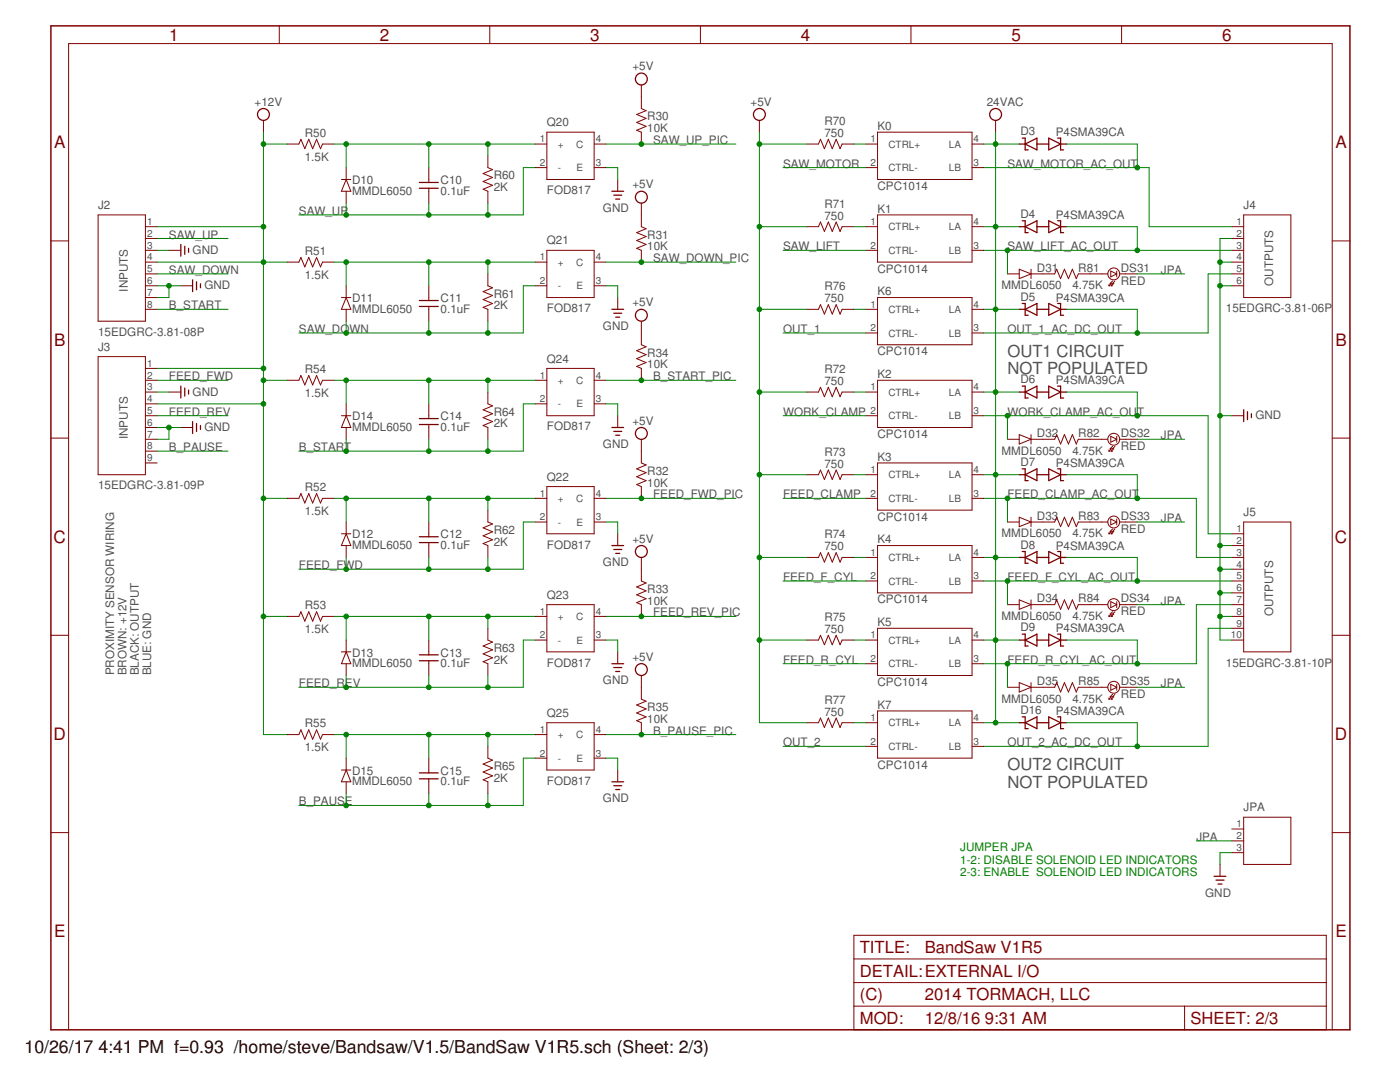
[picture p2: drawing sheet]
<svg xmlns="http://www.w3.org/2000/svg" width="279mm" height="216mm" viewBox="0 0 279 216" stroke-linecap="round" stroke-linejoin="round" font-family="sans-serif">
<path d="M10.2 5.2h259.2v200.3h-259.2z" fill="none" stroke="#800000" stroke-width=".3"/>
<g fill="none" stroke="#800000" stroke-width=".2">
<path d="M55.7 5.2v3.5M97.7 5.2v3.5M128 17v4.7l.9 .4-1.8 .7 1.8 .8-1.8 .8 1.8 .8-1.8 .8 .9 .4v2.3M139.8 5.2v3.5M181.8 5.2v3.5M223.8 5.2v3.5M52.6 24v2.4M57.3 28.7h2.3l.4-.9 .8 1.9 .8-1.9 .8 1.9 .8-1.9 .8 1.9 .4-1h2.3M68.1 35.8h1.9M69.1 33.4v2.4M69.1 38.2v2.3M69.1 35.8l.9 2.4h-1.9z"/>
<path d="M85.6 33.4v3M85.6 37.6v2.9M97.4 31.1v2.3l.9 .4-1.9 .8 1.9 .8-1.9 .8 1.9 .8-1.9 .8 1 .4v2.3M106.8 28.7h2.3M106.8 33.4h2.3M109.1 26.4h9.5v9.4h-9.5zM118.6 28.7h2.3M118.6 33.4h2.3M123.3 35.8v2.4M151.6 24v2.4M161 28.7h2.3l.4-.9 .8 1.9 .8-1.9 .8 1.9 .8-1.9 .8 1.9 .4-1h2.3M172.8 28.7h2.3"/>
<path d="M172.8 33.4h2.3M175.1 26.4h18.9v9.4h-18.9zM194 28.7h2.3M194 33.4h2.3M198.7 24v2.4M10.2 48.1h3.5M19.6 42.9h9.4v21.2h-9.4zM29 59.4h2.4M29 52.3h2.4M29 57h2.4M29 50h2.4M29 45.2h2.4"/>
<path d="M29 47.6h2.4M29 54.7h2.4M33.7 50h2.4M36.1 57h2.3M57.3 52.3h2.3l.4-.9 .8 1.9 .8-1.9 .8 1.9 .8-1.9 .8 1.9 .4-1h2.3M68.1 59.4h1.9M69.1 57v2.4M69.1 59.4l.9 2.3h-1.9zM85.6 57v3M97.4 54.7v2.3l.9 .4-1.9 .8 1.9 .8-1.9 .8 1.9 .8-1.9 .7 1 .4v2.4M106.8 52.3h2.3M106.8 57h2.3"/>
<path d="M109.1 50h9.5v9.4h-9.5zM118.6 52.3h2.3M118.6 57h2.3M123.3 59.4v2.3M128 40.5v4.7l.9 .4-1.8 .8 1.8 .8-1.8 .8 1.8 .8-1.8 .8 .9 .4v2.3M161 45.2h2.3l.4-.9 .8 1.9 .8-1.9 .8 1.9 .8-1.9 .8 1.9 .4-1h2.3M172.8 50h2.3M172.8 45.2h2.3M175.1 59.4h18.9v9.4h-18.9zM175.1 42.9h18.9v9.4h-18.9zM194 50h2.3M194 45.2h2.3"/>
<path d="M201.1 54.7h2.3M203.4 53.7l2.4 1-2.4 .9zM205.8 54.7h4.7l.4-1 .8 1.9 .7-1.9 .8 1.9 .8-1.9 .8 1.9 .4-.9h5.9M205.8 53.7v1.9M221.3 57h.3M221.3 56.8v.2M221.7 54.1l1.2 .6-1.2 .5zM221.8 57h.2M221.8 56.8v.2M222 56.1l-.7 .9M222.5 56.1l-.5 .5h.3l-.5 .4M222.9 54.1v1.1"/>
<path d="M223.4 54.7h3.6M245.8 52.3h2.4M245.8 57h2.4M245.8 50h2.4M245.8 45.2h2.4M245.8 47.6h2.4M245.8 54.7h2.4M248.2 42.9h9.4v16.5h-9.4zM265.9 48.1h3.5M19.6 71.2h9.4v23.5h-9.4zM29 61.7h2.4M29 78.2h2.4"/>
<path d="M29 75.9h2.4M29 73.5h2.4M33.7 78.2h2.4M57.3 75.9h2.3l.4-1 .8 1.9 .8-1.9 .8 1.9 .8-1.9 .8 1.9 .4-.9h2.3M69.1 61.7v2.4M85.6 61.2v2.9M97.4 78.2v2.4l.9 .4-1.9 .8 1.9 .7-1.9 .8 1.9 .8-1.9 .8 1 .4v2.4M106.8 75.9h2.3M109.1 73.5h9.5v9.5h-9.5zM118.6 75.9h2.3M128 64.1v4.7l.9 .4-1.8 .8 1.8 .8-1.8 .8 1.8 .7-1.8 .8 .9 .4v2.4M161 61.7h2.3l.4-.9 .8 1.9 .8-1.9 .8 1.9 .8-1.9 .8 1.9 .4-1h2.3"/>
<path d="M161 78.2h2.3l.4-.9 .8 1.9 .8-1.9 .8 1.9 .8-1.9 .8 1.9 .4-1h2.3M172.8 61.7h2.3M172.8 78.2h2.3M172.8 66.4h2.3M175.1 75.9h18.9v9.4h-18.9zM194 61.7h2.3M194 78.2h2.3M194 66.4h2.3M10.2 87.4h3.5M29 85.3h2.4M29 83h2.4M29 92.4h2.4"/>
<path d="M29 80.6h2.4M29 87.7h2.4M29 90h2.4M36.1 85.3h2.3M57.3 99.4h2.3l.4-.9 .8 1.9 .8-1.9 .8 1.9 .8-1.9 .8 1.9 .4-1h2.3M68.1 83h1.9M69.1 80.6v2.4M69.1 85.3v2.4M69.1 83l.9 2.3h-1.9zM85.6 80.6v2.9M85.6 84.7v3M106.8 99.4h2.3"/>
<path d="M106.8 80.6h2.3M109.1 97.1h9.5v9.4h-9.5zM118.6 99.4h2.3M118.6 80.6h2.3M123.3 83v2.3M128 87.7v4.7l.9 .4-1.8 .8 1.8 .7-1.8 .8 1.8 .8-1.8 .8 .9 .4v2.3M161 94.7h2.3l.4-.9 .8 1.9 .8-1.9 .8 1.9 .8-1.9 .8 1.9 .4-1h2.3M172.8 99.4h2.3M172.8 83h2.3M172.8 94.7h2.3M175.1 92.4h18.9v9.4h-18.9zM194 99.4h2.3"/>
<path d="M194 83h2.3M194 94.7h2.3M201.1 87.7h2.3M203.4 86.7l2.4 1-2.4 .9zM205.8 87.7h4.7l.4-1 .8 1.9 .7-1.9 .8 1.9 .8-1.9 .8 1.9 .4-.9h5.9M205.8 86.7v1.9M221.3 90h.3M221.3 89.8v.2M221.7 87.1l1.2 .6-1.2 .5zM221.8 90h.2M221.8 89.8v.2M222 89.1l-.4 .4h.2l-.5 .5"/>
<path d="M222.5 89.1l-.7 .9M222.9 87.1v1.1M223.4 87.7h3.6M245.8 83h2.4M265.9 87.4h3.5M68.1 106.5h1.9M69.1 104.2v2.3M69.1 108.9v2.3M69.1 106.5l.9 2.4h-1.9zM85.6 104.2v2.9M85.6 108.3v2.9M97.4 101.8v2.4l.9 .3-1.9 .8 1.9 .8-1.9 .8 1.9 .8-1.9 .8 1 .4v2.3"/>
<path d="M106.8 104.2h2.3M118.6 104.2h2.3M123.3 106.5v2.4M128 111.2v4.7l.9 .4-1.8 .8 1.8 .8-1.8 .8 1.8 .8-1.8 .7 .9 .4v2.4M161 111.2h2.3l.4-.9 .8 1.9 .8-1.9 .8 1.9 .8-1.9 .8 1.9 .4-1h2.3M172.8 111.2h2.3M172.8 115.9h2.3M175.1 108.9h18.9v9.4h-18.9zM194 111.2h2.3M194 115.9h2.3M201.1 104.2h2.3M203.4 103.2l2.4 1-2.4 .9z"/>
<path d="M203.4 119.7l2.4 .9-2.4 1zM205.8 104.2h4.7l.4-1 .8 1.9 .7-1.9 .8 1.9 .8-1.9 .8 1.9 .4-.9h5.9M205.8 103.2v1.9M205.8 119.7v1.9M221.3 106.5h.3M221.3 106.3v.2M221.7 103.6l1.2 .6-1.2 .5zM221.8 106.5h.2M221.8 106.3v.2M222 105.6l-.7 .9M222.5 105.6l-.5 .4h.3l-.5 .5M222.9 103.6v1.1"/>
<path d="M223.4 104.2h3.6M245.8 108.9h2.4M245.8 106.5h2.4M245.8 111.2h2.4M245.8 115.9h2.4M245.8 118.3h2.4M245.8 113.6h2.4M248.2 104.2h9.4v25.9h-9.4zM10.2 126.8h3.5M57.3 123h2.3l.4-.9 .8 1.9 .8-1.9 .8 1.9 .8-1.9 .8 1.9 .4-1h2.3M68.1 130.1h1.9M69.1 127.7v2.4"/>
<path d="M69.1 132.4v2.4M69.1 130.1l.9 2.3h-1.9zM85.6 127.7v3M85.6 131.8v3M97.4 125.4v2.3l.9 .4-1.9 .8 1.9 .8-1.9 .8 1.9 .8-1.9 .7 1 .4v2.4M106.8 123h2.3M106.8 127.7h2.3M109.1 120.6h9.5v9.5h-9.5zM118.6 123h2.3M118.6 127.7h2.3M123.3 130.1v2.3M128 134.8v4.7l.9 .4-1.8 .8 1.8 .8-1.8 .8 1.8 .7-1.8 .8 .9 .4v2.4"/>
<path d="M161 127.7h2.3l.4-.9 .8 1.9 .8-1.9 .8 1.9 .8-1.9 .8 1.9 .4-1h2.3M172.8 132.4h2.3M172.8 127.7h2.3M175.1 125.4h18.9v9.4h-18.9zM194 132.4h2.3M194 127.7h2.3M201.1 120.6h2.3M201.1 137.1h2.3M203.4 136.2l2.4 .9-2.4 1zM205.8 120.6h4.7l.4-.9 .8 1.9 .7-1.9 .8 1.9 .8-1.9 .8 1.9 .4-1h5.9M205.8 136.2v1.9M205.8 137.1h4.7l.4-.9 .8 1.9 .7-1.9 .8 1.9 .8-1.9 .8 1.9 .4-1h5.9"/>
<path d="M221.3 123h.3M221.3 122.8v.2M221.3 139.3v.2M221.3 139.5h.3M221.7 120.1l1.2 .5-1.2 .6zM221.7 136.5l1.2 .6-1.2 .6zM221.8 123h.2M221.8 122.8v.2M221.8 139.3v.2M221.8 139.5h.2M222 122.1l-.4 .4h.2l-.5 .5M222 138.6l-.4 .4h.2l-.5 .5"/>
<path d="M222.5 122.1l-.5 .4h.3l-.5 .5M222.5 138.6l-.7 .9M222.9 120.1v1.1M222.9 136.5v1.2M223.4 120.6h3.6M223.4 137.1h3.6M245.8 123h2.4M245.8 127.7h2.4M245.8 120.6h2.4M245.8 125.4h2.4M265.9 126.8h3.5M57.3 146.6h2.3l.4-1 .8 1.9 .8-1.9 .8 1.9 .8-1.9 .8 1.9 .4-.9h2.3"/>
<path d="M68.1 153.6h1.9M69.1 151.3v2.3M69.1 156v2.3M69.1 153.6l.9 2.4h-1.9zM85.6 151.3v2.9M85.6 155.4v2.9M97.4 148.9v2.4l.9 .4-1.9 .8 1.9 .7-1.9 .9 1.9 .7-1.9 .8 1 .4v2.3M106.8 151.3h2.3M106.8 146.6h2.3M109.1 144.2h9.5v9.4h-9.5zM118.6 151.3h2.3M118.6 146.6h2.3"/>
<path d="M123.3 153.6v2.4M161 144.2h2.3l.4-.9 .8 1.9 .8-1.9 .8 1.9 .8-1.9 .8 1.9 .4-1h2.3M172.8 144.2h2.3M172.8 148.9h2.3M175.1 141.9h18.9v9.4h-18.9zM194 144.2h2.3M194 148.9h2.3M10.2 166.1h3.5M243.5 172.5v2.4M245.8 165.4h2.4M245.8 167.8h2.4M245.8 170.1h2.4"/>
<path d="M248.2 163.1h9.4v9.4h-9.4zM265.9 166.1h3.5M170.4 186.6h94.3v18.9h-94.3zM170.4 196.1h94.3M170.4 191.3h94.3M13.7 205.5v-196.8h252.2v196.8M170.4 200.8h94.3M236.4 200.8v4.7"/>
<circle cx="222.3" cy="54.7" r="1.19"/>
<circle cx="222.3" cy="87.7" r="1.19"/>
<circle cx="222.3" cy="104.2" r="1.19"/>
<circle cx="222.3" cy="137.1" r="1.19"/>
<circle cx="222.3" cy="120.7" r="1.19"/>
</g>
<g fill="none" stroke="#800000" stroke-width=".25">
<path d="M83.7 37.6h3.8M83.7 36.4h3.8M122.1 38.2h2.4M122.5 38.9h1.6M122.9 39.7h.8M203.4 28.7h1.2M204 27.6h.6v2.3h.6M204.6 28.7l2.3-1.1v2.3zM206.9 28.7h2.4M209.3 27.6l2.4 1.1-2.4 1.2zM211.1 27.6h.6v2.3h.6M211.7 28.7h1.1"/>
<path d="M36.1 48.8v2.3M36.9 49.1v1.7M37.6 49.6v.8M38.4 55.8v2.4M39.2 56.2v1.6M40 56.6v.8M83.7 60h3.8M203.4 45.2h1.2M204 44h.6v2.4h.6M204.6 45.2l2.3-1.2v2.4zM206.9 45.2h2.4M209.3 44l2.4 1.2-2.4 1.2z"/>
<path d="M211.1 44h.6v2.4h.6M211.7 45.2h1.1M36.1 77v2.4M36.9 77.4v1.6M37.6 77.8v.8M83.7 61.2h3.8M122.1 61.7h2.4M122.5 62.5h1.6M122.9 63.3h.8M203.4 61.7h1.2M203.4 78.2h1.2M204 60.6h.6v2.3h.6"/>
<path d="M204 77h.6v2.4h.6M204.6 61.7l2.3-1.1v2.3zM204.6 78.2l2.3-1.2v2.4zM206.9 61.7h2.4M206.9 78.2h2.4M209.3 60.6l2.4 1.1-2.4 1.2zM209.3 77l2.4 1.2-2.4 1.2zM211.1 60.6h.6v2.3h.6M211.1 77h.6v2.4h.6M211.7 61.7h1.1M211.7 78.2h1.1M38.4 84.1v2.4"/>
<path d="M39.2 84.5v1.6M40 84.9v.8M83.7 84.7h3.8M83.7 83.5h3.8M122.1 85.3h2.4M122.5 86.1h1.6M122.9 86.8h.8M203.4 94.7h1.2M204 93.6h.6v2.3h.6M204.6 94.7l2.3-1.1v2.3zM206.9 94.7h2.4M209.3 93.6l2.4 1.1-2.4 1.2z"/>
<path d="M211.1 93.6h.6v2.3h.6M211.7 94.7h1.1M248.2 81.8v2.3M249 82.1v1.6M249.7 82.5v.8M83.7 108.3h3.8M83.7 107.1h3.8M122.1 108.9h2.4M122.5 109.6h1.6M122.9 110.4h.8M203.4 111.2h1.2M204 110h.6v2.4h.6"/>
<path d="M204.6 111.2l2.3-1.2v2.4zM206.9 111.2h2.4M209.3 110l2.4 1.2-2.4 1.2zM211.1 110h.6v2.4h.6M211.7 111.2h1.1M83.7 131.8h3.8M83.7 130.7h3.8M122.1 132.4h2.4M122.5 133.2h1.6M122.9 134h.8M203.4 127.7h1.2M204 126.5h.6v2.4h.6"/>
<path d="M204.6 127.7l2.3-1.2v2.4zM206.9 127.7h2.4M209.3 126.5l2.4 1.2-2.4 1.2zM211.1 126.5h.6v2.4h.6M211.7 127.7h1.1M83.7 155.4h3.8M83.7 154.2h3.8M122.1 156h2.4M122.5 156.8h1.6M122.9 157.5h.8M203.4 144.2h1.2M204 143h.6v2.4h.6"/>
<path d="M204.6 144.2l2.3-1.2v2.4zM206.9 144.2h2.4M209.3 143l2.4 1.2-2.4 1.2zM211.1 143h.6v2.4h.6M211.7 144.2h1.1M242.3 174.9h2.3M242.7 175.6h1.6M243.1 176.4h.8"/>
<circle cx="128" cy="15.8" r="1.19"/>
<circle cx="52.6" cy="22.8" r="1.19"/>
<circle cx="128" cy="39.3" r="1.19"/>
<circle cx="151.6" cy="22.8" r="1.19"/>
<circle cx="198.7" cy="22.8" r="1.19"/>
<circle cx="128" cy="62.9" r="1.19"/>
<circle cx="128" cy="86.5" r="1.19"/>
<circle cx="128" cy="110" r="1.19"/>
<circle cx="128" cy="133.6" r="1.19"/>
</g>
<g fill="none" stroke="#008000" stroke-width=".2">
<path d="M52.6 28.7h4.7M52.6 26.4v120.2h4.7M66.7 28.7h40.1M69.1 28.7v4.7M85.6 28.7v4.7M97.4 28.7v2.4M106.8 33.4h-2.4v9.5h-44.8M120.9 28.7h26M120.9 33.4h2.4v2.4M151.6 28.7h9.4M151.6 26.4v117.8h9.4M156.3 33.4h16.5"/>
<path d="M170.4 28.7h2.4M196.3 28.7h7.1M196.3 33.4h33v11.8h16.5M198.7 26.4v117.8M212.8 28.7h14.2v4.7M31.4 45.2h21.2M31.4 57h4.7M31.4 50h2.3M31.4 52.3h25.9M31.4 47.6h14.1M31.4 54.7h14.1M33.7 57v2.4h-2.3"/>
<path d="M66.7 52.3h40.1M69.1 40.5v2.4M69.1 52.3v4.7M85.6 40.5v2.4M85.6 52.3v4.7M97.4 40.5v2.4M97.4 52.3v2.4M106.8 57h-2.4v9.4h-44.8M120.9 57h2.4v2.4M120.9 52.3h26M151.6 45.2h9.4M156.3 50h16.5"/>
<path d="M170.4 45.2h2.4M196.3 45.2h7.1M196.3 50h49.5M201.1 50v4.7M212.8 45.2h14.2v4.8M227 54.7h9.4M243.5 57h2.3M243.5 52.3h2.3M245.8 47.6h-2.3v80.1h2.3M245.8 54.7h-4.7v11.7h-44.8M31.4 61.7h14.1M31.4 78.2h2.3"/>
<path d="M31.4 75.9h14.1M31.4 73.5h21.2M52.6 75.9h4.7M66.7 75.9h40.1M69.1 64.1v2.3M69.1 75.9v4.7M85.6 64.1v2.3M85.6 75.9v4.7M97.4 64.1v2.3M97.4 75.9v2.3M120.9 75.9h26M151.6 61.7h9.4"/>
<path d="M151.6 78.2h9.4M156.3 66.4h16.5M170.4 61.7h2.4M170.4 78.2h2.4M196.3 61.7h7.1M196.3 78.2h7.1M212.8 61.7h14.2v4.7M212.8 78.2h14.2v4.8M31.4 85.3h4.7M31.4 80.6h21.2M31.4 83h14.1M31.4 90h14.1"/>
<path d="M33.7 85.3v2.4h-2.3M52.6 99.4h4.7M66.7 99.4h40.1M69.1 87.7v2.3M69.1 99.4v4.8M85.6 87.7v2.3M85.6 99.4v4.8M97.4 87.7v2.3M97.4 99.4v2.4M106.8 80.6h-2.4v9.4h-44.8M120.9 80.6h2.4v2.4M120.9 99.4h26"/>
<path d="M151.6 94.7h9.4M156.3 83h16.5M156.3 99.4h16.5M170.4 94.7h2.4M196.3 94.7h7.1M196.3 99.4h42.5v11.8h7M196.3 83h44.8v23.5h4.7M201.1 83v4.7M201.1 99.4v4.8M212.8 94.7h14.2v4.7M227 87.7h9.4M243.5 83h2.3"/>
<path d="M69.1 111.2v2.4M85.6 111.2v2.4M97.4 111.2v2.4M106.8 104.2h-2.4v9.4h-44.8M120.9 104.2h2.4v2.3M151.6 111.2h9.4M156.3 115.9h16.5M170.4 111.2h2.4M196.3 111.2h7.1M196.3 115.9h49.5M201.1 115.9v4.7M212.8 111.2h14.2v4.7"/>
<path d="M227 104.2h9.4M243.5 108.9h2.3M243.5 118.3h2.3M243.5 113.6h2.3M52.6 123h4.7M66.7 123h40.1M69.1 123v4.7M69.1 134.8v2.3M85.6 123v4.7M85.6 134.8v2.3M97.4 123v2.4M97.4 134.8v2.3"/>
<path d="M106.8 127.7h-2.4v9.4h-44.8M120.9 127.7h2.4v2.4M120.9 123h26M151.6 127.7h9.4M156.3 132.4h16.5M170.4 127.7h2.4M196.3 127.7h7.1M201.1 132.4v4.7M212.8 127.7h14.2v4.7M227 137.1h9.4M227 120.6h9.4M243.5 123h2.3"/>
<path d="M245.8 120.6h-7v11.8h-42.5M245.8 125.4h-4.7v23.5h-44.8M66.7 146.6h40.1M69.1 146.6v4.7M69.1 158.3v2.4M85.6 146.6v4.7M85.6 158.3v2.4M97.4 146.6v2.3M97.4 158.3v2.4M106.8 151.3h-2.4v9.4h-44.8M120.9 151.3h2.4v2.3M120.9 146.6h26"/>
<path d="M156.3 148.9h16.5M170.4 144.2h2.4M196.3 144.2h7.1M212.8 144.2h14.2v4.7M238.8 167.8h7M245.8 170.1h-2.3v2.4"/>
</g>
<g fill="#008000" stroke="#008000" stroke-width=".2">
<circle cx="151.6" cy="45.2" r=".47"/>
<circle cx="151.6" cy="94.7" r=".47"/>
<circle cx="151.6" cy="111.2" r=".47"/>
<circle cx="151.6" cy="127.7" r=".47"/>
<circle cx="151.6" cy="61.7" r=".47"/>
<circle cx="151.6" cy="78.2" r=".47"/>
<circle cx="151.6" cy="28.7" r=".47"/>
<circle cx="33.7" cy="57" r=".47"/>
<circle cx="33.7" cy="85.3" r=".47"/>
<circle cx="243.5" cy="113.6" r=".47"/>
<circle cx="243.5" cy="118.3" r=".47"/>
<circle cx="243.5" cy="123" r=".47"/>
<circle cx="243.5" cy="52.3" r=".47"/>
<circle cx="243.5" cy="57" r=".47"/>
<circle cx="243.5" cy="108.9" r=".47"/>
<circle cx="243.5" cy="83" r=".47"/>
<circle cx="52.6" cy="28.7" r=".47"/>
<circle cx="52.6" cy="123" r=".47"/>
<circle cx="52.6" cy="99.4" r=".47"/>
<circle cx="52.6" cy="75.9" r=".47"/>
<circle cx="52.6" cy="52.3" r=".47"/>
<circle cx="52.6" cy="80.6" r=".47"/>
<circle cx="52.6" cy="73.5" r=".47"/>
<circle cx="52.6" cy="45.2" r=".47"/>
<circle cx="128" cy="28.7" r=".47"/>
<circle cx="128" cy="52.3" r=".47"/>
<circle cx="69.1" cy="42.9" r=".47"/>
<circle cx="85.6" cy="42.9" r=".47"/>
<circle cx="97.4" cy="42.9" r=".47"/>
<circle cx="69.1" cy="66.4" r=".47"/>
<circle cx="85.6" cy="66.4" r=".47"/>
<circle cx="97.4" cy="66.4" r=".47"/>
<circle cx="69.1" cy="113.6" r=".47"/>
<circle cx="85.6" cy="113.6" r=".47"/>
<circle cx="97.4" cy="113.6" r=".47"/>
<circle cx="69.1" cy="137.1" r=".47"/>
<circle cx="85.6" cy="137.1" r=".47"/>
<circle cx="97.4" cy="137.1" r=".47"/>
<circle cx="128" cy="99.4" r=".47"/>
<circle cx="128" cy="123" r=".47"/>
<circle cx="201.1" cy="50" r=".47"/>
<circle cx="227" cy="50" r=".47"/>
<circle cx="201.1" cy="83" r=".47"/>
<circle cx="227" cy="83" r=".47"/>
<circle cx="201.1" cy="99.4" r=".47"/>
<circle cx="227" cy="99.4" r=".47"/>
<circle cx="201.1" cy="115.9" r=".47"/>
<circle cx="227" cy="115.9" r=".47"/>
<circle cx="201.1" cy="132.4" r=".47"/>
<circle cx="227" cy="132.4" r=".47"/>
<circle cx="227" cy="33.4" r=".47"/>
<circle cx="227" cy="66.4" r=".47"/>
<circle cx="227" cy="148.9" r=".47"/>
<circle cx="198.7" cy="45.2" r=".47"/>
<circle cx="198.7" cy="94.7" r=".47"/>
<circle cx="198.7" cy="111.2" r=".47"/>
<circle cx="198.7" cy="127.7" r=".47"/>
<circle cx="198.7" cy="78.2" r=".47"/>
<circle cx="198.7" cy="61.7" r=".47"/>
<circle cx="198.7" cy="28.7" r=".47"/>
<circle cx="198.7" cy="144.2" r=".47"/>
<circle cx="97.4" cy="146.6" r=".47"/>
<circle cx="85.6" cy="146.6" r=".47"/>
<circle cx="69.1" cy="146.6" r=".47"/>
<circle cx="97.4" cy="75.9" r=".47"/>
<circle cx="85.6" cy="75.9" r=".47"/>
<circle cx="69.1" cy="75.9" r=".47"/>
<circle cx="69.1" cy="90" r=".47"/>
<circle cx="85.6" cy="90" r=".47"/>
<circle cx="97.4" cy="90" r=".47"/>
<circle cx="128" cy="75.9" r=".47"/>
<circle cx="69.1" cy="160.7" r=".47"/>
<circle cx="85.6" cy="160.7" r=".47"/>
<circle cx="97.4" cy="160.7" r=".47"/>
<circle cx="128" cy="146.6" r=".47"/>
<circle cx="97.4" cy="28.7" r=".47"/>
<circle cx="85.6" cy="28.7" r=".47"/>
<circle cx="69.1" cy="28.7" r=".47"/>
<circle cx="97.4" cy="52.3" r=".47"/>
<circle cx="85.6" cy="52.3" r=".47"/>
<circle cx="69.1" cy="52.3" r=".47"/>
<circle cx="97.4" cy="99.4" r=".47"/>
<circle cx="85.6" cy="99.4" r=".47"/>
<circle cx="69.1" cy="99.4" r=".47"/>
<circle cx="97.4" cy="123" r=".47"/>
<circle cx="85.6" cy="123" r=".47"/>
<circle cx="69.1" cy="123" r=".47"/>
</g>
<g font-size="3.5">
<text x="4.9" y="210">10/26/17</text>
<text x="19.6" y="210">4:41 PM f=0.93 /home/steve/Bandsaw/V1.5/BandSaw V1R5.sch (Sheet: 2/3)</text>
</g>
<g font-size="3.4" fill="#800000">
<text x="33.8" y="8.1">1</text>
<text x="75.8" y="8.1">2</text>
<text x="117.8" y="8.1">3</text>
<text x="159.8" y="8.1">4</text>
<text x="201.9" y="8.1">5</text>
<text x="243.9" y="8.1">6</text>
<text x="10.8" y="29.6">A</text>
<text x="266.5" y="29.6">A</text>
<text x="10.8" y="68.9">B</text>
<text x="266.5" y="68.9">B</text>
<text x="10.7" y="108.3">C</text>
<text x="266.4" y="108.3">C</text>
<text x="10.7" y="147.7">D</text>
<text x="266.4" y="147.7">D</text>
<text x="10.8" y="187">E</text>
<text x="266.5" y="187">E</text>
</g>
<g font-size="3.3" fill="#505050">
<text x="201.1" y="71.2">OUT1 CIRCUIT</text>
<text x="201.1" y="74.7">NOT POPULATED</text>
<text x="201.1" y="153.6">OUT2 CIRCUIT</text>
<text x="201.1" y="157.2">NOT POPULATED</text>
</g>
<g font-size="3.3" fill="#800000">
<text x="171.6" y="190.2">TITLE:</text>
<text x="184.6" y="190.2">BandSaw V1R5</text>
<text x="171.6" y="194.9">DETAIL:EXTERNAL I/O</text>
<text x="171.6" y="199.6">(C)</text>
<text x="184.6" y="199.6">2014 TORMACH, LLC</text>
<text x="171.6" y="204.3">MOD:</text>
<text x="184.6" y="204.3">12/8/16</text>
<text x="196.6" y="204.3">9:31 AM</text>
<text x="237.6" y="204.3">SHEET: 2/3</text>
</g>
<g font-size="2.3" fill="#505050">
<text x="126.2" y="14">+5V</text>
<text x="50.8" y="21.1">+12V</text>
<text x="149.8" y="21.1">+5V</text>
<text x="196.9" y="21.1">24VAC</text>
<text x="60.8" y="27.3">R50</text>
<text x="109.1" y="25.2">Q20</text>
<text x="129.2" y="26.4">10K</text>
<text x="129.2" y="24">R30</text>
<text x="130.4" y="28.7">SAW_UP_PIC</text>
<text x="164.5" y="27.3">750</text>
<text x="164.5" y="25">R70</text>
<text x="175.1" y="25.9">K0</text>
<text x="203.6" y="27">D3</text>
<text x="210.7" y="27.2">P4SMA39CA</text>
<text x="60.8" y="32">1.5K</text>
<text x="98.5" y="35.8">R60</text>
<text x="156.3" y="33.5">SAW_MOTOR</text>
<text x="201.1" y="33.5">SAW_MOTOR_AC_OUT</text>
<text x="19.6" y="41.7">J2</text>
<text x="70.3" y="38.9">MMDL6050</text>
<text x="70.3" y="36.8">D10</text>
<text x="87.9" y="38.9">0.1uF</text>
<text x="87.9" y="36.8">C10</text>
<text x="98.5" y="38.2">2K</text>
<text x="109.1" y="38.8">FOD817</text>
<text x="126.2" y="37.6">+5V</text>
<text x="164.5" y="41.5">R71</text>
<text x="175.1" y="37.9">CPC1014</text>
<text x="248.2" y="41.7">J4</text>
<text x="33.7" y="47.6">SAW_UP</text>
<text x="59.7" y="42.9">SAW_UP</text>
<text x="120.3" y="42.3">GND</text>
<text x="129.2" y="47.6">R31</text>
<text x="164.5" y="43.8">750</text>
<text x="175.1" y="42.4">K1</text>
<text x="203.6" y="43.5">D4</text>
<text x="210.7" y="43.7">P4SMA39CA</text>
<text x="38.4" y="50.7">GND</text>
<text x="60.8" y="50.9">R51</text>
<text x="109.1" y="48.8">Q21</text>
<text x="129.2" y="49.9">10K</text>
<text x="130.4" y="52.3">SAW_DOWN_PIC</text>
<text x="156.3" y="49.9">SAW_LIFT</text>
<text x="201.1" y="49.9">SAW_LIFT_AC_OUT</text>
<text x="25.5" y="58.2" transform="rotate(-90 25.5 58.2)">INPUTS</text>
<text x="33.7" y="54.7">SAW_DOWN</text>
<text x="40.8" y="57.7">GND</text>
<text x="60.8" y="55.6">1.5K</text>
<text x="98.5" y="59.4">R61</text>
<text x="164.5" y="58">R76</text>
<text x="175.1" y="54.4">CPC1014</text>
<text x="175.1" y="58.9">K6</text>
<text x="199.9" y="57.7">MMDL6050</text>
<text x="203.6" y="60">D5</text>
<text x="206.9" y="54.2">D31</text>
<text x="214" y="57.7">4.75K</text>
<text x="215.2" y="54.2">R81</text>
<text x="223.7" y="56.8">RED</text>
<text x="223.7" y="54.2">DS31</text>
<text x="231.7" y="54.7">JPA</text>
<text x="254.1" y="57" transform="rotate(-90 254.1 57)">OUTPUTS</text>
<text x="33.7" y="61.7">B_START</text>
<text x="70.3" y="62.4">MMDL6050</text>
<text x="70.3" y="60.3">D11</text>
<text x="87.9" y="62.4">0.1uF</text>
<text x="87.9" y="60.3">C11</text>
<text x="98.5" y="61.7">2K</text>
<text x="109.1" y="62.3">FOD817</text>
<text x="120.3" y="65.9">GND</text>
<text x="126.2" y="61.1">+5V</text>
<text x="164.5" y="60.3">750</text>
<text x="210.7" y="60.2">P4SMA39CA</text>
<text x="244.7" y="62.3">15EDGRC-3.81-06P</text>
<text x="19.6" y="67">15EDGRC-3.81-08P</text>
<text x="19.6" y="70">J3</text>
<text x="59.7" y="66.4">SAW_DOWN</text>
<text x="129.2" y="71.2">R34</text>
<text x="156.3" y="66.4">OUT_1</text>
<text x="175.1" y="70.9">CPC1014</text>
<text x="201.1" y="66.4">OUT_1_AC_DC_OUT</text>
<text x="33.7" y="75.9">FEED_FWD</text>
<text x="60.8" y="74.5">R54</text>
<text x="109.1" y="72.3">Q24</text>
<text x="129.2" y="73.5">10K</text>
<text x="130.4" y="75.9">B_START_PIC</text>
<text x="164.5" y="76.8">750</text>
<text x="164.5" y="74.5">R72</text>
<text x="175.1" y="75.4">K2</text>
<text x="203.6" y="76.5">D6</text>
<text x="210.7" y="76.7">P4SMA39CA</text>
<text x="33.7" y="82.9">FEED_REV</text>
<text x="38.4" y="78.9">GND</text>
<text x="60.8" y="79.2">1.5K</text>
<text x="70.3" y="83.9">D14</text>
<text x="87.9" y="83.9">C14</text>
<text x="98.5" y="82.9">R64</text>
<text x="156.3" y="82.9">WORK_CLAMP</text>
<text x="201.1" y="82.9">WORK_CLAMP_AC_OUT</text>
<text x="250.5" y="83.6">GND</text>
<text x="25.5" y="87.7" transform="rotate(-90 25.5 87.7)">INPUTS</text>
<text x="40.8" y="86">GND</text>
<text x="70.3" y="86">MMDL6050</text>
<text x="87.9" y="86">0.1uF</text>
<text x="98.5" y="85.3">2K</text>
<text x="109.1" y="85.9">FOD817</text>
<text x="120.3" y="89.4">GND</text>
<text x="126.2" y="84.7">+5V</text>
<text x="175.1" y="87.4">CPC1014</text>
<text x="206.9" y="87.2">D32</text>
<text x="215.2" y="87.2">R82</text>
<text x="223.7" y="89.8">RED</text>
<text x="223.7" y="87.2">DS32</text>
<text x="231.7" y="87.7">JPA</text>
<text x="33.7" y="90">B_PAUSE</text>
<text x="59.7" y="90">B_START</text>
<text x="109.1" y="95.9">Q22</text>
<text x="129.2" y="94.7">R32</text>
<text x="164.5" y="93.3">750</text>
<text x="164.5" y="91">R73</text>
<text x="175.1" y="91.9">K3</text>
<text x="199.9" y="90.7">MMDL6050</text>
<text x="203.6" y="93">D7</text>
<text x="210.7" y="93.2">P4SMA39CA</text>
<text x="214" y="90.7">4.75K</text>
<text x="19.6" y="97.7">15EDGRC-3.81-09P</text>
<text x="60.8" y="98">R52</text>
<text x="129.2" y="97.1">10K</text>
<text x="130.4" y="99.4">FEED_FWD_PIC</text>
<text x="156.3" y="99.4">FEED_CLAMP</text>
<text x="201.1" y="99.4">FEED_CLAMP_AC_OUT</text>
<text x="60.8" y="102.7">1.5K</text>
<text x="70.3" y="107.5">D12</text>
<text x="87.9" y="107.5">C12</text>
<text x="98.5" y="106.5">R62</text>
<text x="164.5" y="107.5">R74</text>
<text x="175.1" y="103.9">CPC1014</text>
<text x="199.9" y="107.2">MMDL6050</text>
<text x="206.9" y="103.7">D33</text>
<text x="214" y="107.2">4.75K</text>
<text x="215.2" y="103.7">R83</text>
<text x="223.7" y="106.3">RED</text>
<text x="223.7" y="103.7">DS33</text>
<text x="231.7" y="104.2">JPA</text>
<text x="248.2" y="103">J5</text>
<text x="59.7" y="113.6">FEED_FWD</text>
<text x="70.3" y="109.6">MMDL6050</text>
<text x="87.9" y="109.6">0.1uF</text>
<text x="98.5" y="108.9">2K</text>
<text x="109.1" y="109.5">FOD817</text>
<text x="120.3" y="113">GND</text>
<text x="126.2" y="108.3">+5V</text>
<text x="164.5" y="109.8">750</text>
<text x="175.1" y="108.4">K4</text>
<text x="203.6" y="109.5">D8</text>
<text x="210.7" y="109.7">P4SMA39CA</text>
<text x="109.1" y="119.5">Q23</text>
<text x="129.2" y="118.3">R33</text>
<text x="156.3" y="115.9">FEED_F_CYL</text>
<text x="201.1" y="115.9">FEED_F_CYL_AC_OUT</text>
<text x="60.8" y="121.6">R53</text>
<text x="129.2" y="120.6">10K</text>
<text x="130.4" y="123">FEED_REV_PIC</text>
<text x="164.5" y="123.9">R75</text>
<text x="175.1" y="120.4">CPC1014</text>
<text x="175.1" y="124.9">K5</text>
<text x="199.9" y="123.7">MMDL6050</text>
<text x="203.6" y="126">D9</text>
<text x="206.9" y="120.2">D34</text>
<text x="214" y="123.7">4.75K</text>
<text x="215.2" y="120.2">R84</text>
<text x="223.7" y="122.8">RED</text>
<text x="223.7" y="120.2">DS34</text>
<text x="231.7" y="120.6">JPA</text>
<text x="254.1" y="123" transform="rotate(-90 254.1 123)">OUTPUTS</text>
<text x="60.8" y="126.3">1.5K</text>
<text x="70.3" y="131">D13</text>
<text x="87.9" y="131">C13</text>
<text x="98.5" y="130.1">R63</text>
<text x="126.2" y="131.8">+5V</text>
<text x="164.5" y="126.3">750</text>
<text x="210.7" y="126.2">P4SMA39CA</text>
<text x="22.8" y="134.8" transform="rotate(-90 22.8 134.8)">PROXIMITY SENSOR WIRING</text>
<text x="25.2" y="134.8" transform="rotate(-90 25.2 134.8)">BROWN: +12V</text>
<text x="27.7" y="134.8" transform="rotate(-90 27.7 134.8)">BLACK: OUTPUT</text>
<text x="30.2" y="134.8" transform="rotate(-90 30.2 134.8)">BLUE: GND</text>
<text x="59.7" y="137.1">FEED_REV</text>
<text x="70.3" y="133.1">MMDL6050</text>
<text x="87.9" y="133.1">0.1uF</text>
<text x="98.5" y="132.4">2K</text>
<text x="109.1" y="133">FOD817</text>
<text x="120.3" y="136.6">GND</text>
<text x="156.3" y="132.4">FEED_R_CYL</text>
<text x="175.1" y="136.9">CPC1014</text>
<text x="201.1" y="132.4">FEED_R_CYL_AC_OUT</text>
<text x="206.9" y="136.7">D35</text>
<text x="215.2" y="136.7">R85</text>
<text x="223.7" y="136.7">DS35</text>
<text x="231.7" y="137.1">JPA</text>
<text x="244.7" y="133">15EDGRC-3.81-10P</text>
<text x="109.1" y="143">Q25</text>
<text x="129.2" y="141.9">R35</text>
<text x="164.5" y="142.8">750</text>
<text x="164.5" y="140.4">R77</text>
<text x="175.1" y="141.4">K7</text>
<text x="199.9" y="140.2">MMDL6050</text>
<text x="203.6" y="142.4">D16</text>
<text x="210.7" y="142.7">P4SMA39CA</text>
<text x="214" y="140.2">4.75K</text>
<text x="223.7" y="139.3">RED</text>
<text x="60.8" y="149.9">1.5K</text>
<text x="60.8" y="145.2">R55</text>
<text x="129.2" y="144.2">10K</text>
<text x="130.4" y="146.6">B_PAUSE_PIC</text>
<text x="156.3" y="148.9">OUT_2</text>
<text x="201.1" y="148.9">OUT_2_AC_DC_OUT</text>
<text x="70.3" y="154.6">D15</text>
<text x="87.9" y="154.6">C15</text>
<text x="98.5" y="156">2K</text>
<text x="98.5" y="153.6">R65</text>
<text x="175.1" y="153.4">CPC1014</text>
<text x="59.7" y="160.7">B_PAUSE</text>
<text x="70.3" y="156.7">MMDL6050</text>
<text x="87.9" y="156.7">0.1uF</text>
<text x="109.1" y="156.6">FOD817</text>
<text x="120.3" y="160.1">GND</text>
<text x="248.2" y="161.9">JPA</text>
<text x="238.8" y="167.8">JPA</text>
<text x="240.5" y="179">GND</text>
</g>
<g font-size="2.3" fill="#008000">
<text x="191.6" y="169.9">JUMPER JPA</text>
<text x="191.6" y="172.4">1-2: DISABLE SOLENOID LED INDICATORS</text>
<text x="191.6" y="174.8">2-3: ENABLE SOLENOID LED INDICATORS</text>
</g>
<g font-size="2" fill="#505050">
<text x="107.7" y="28.4">1</text>
<text x="111.3" y="29.4">+</text>
<text x="115" y="29.5">C</text>
<text x="118.9" y="28.4">4</text>
<text x="173.7" y="28.4">1</text>
<text x="177.3" y="29.4">CTRL+</text>
<text x="189.4" y="29.5">LA</text>
<text x="194.3" y="28.4">4</text>
<text x="107.7" y="33.1">2</text>
<text x="111.3" y="34.2">-</text>
<text x="115.1" y="34.2">E</text>
<text x="118.9" y="33.1">3</text>
<text x="173.7" y="33.1">2</text>
<text x="177.3" y="34.2">CTRL-</text>
<text x="189.4" y="34.2">LB</text>
<text x="194.3" y="33.1">3</text>
<text x="29.3" y="44.9">1</text>
<text x="29.3" y="47.3">2</text>
<text x="173.7" y="44.9">1</text>
<text x="177.3" y="45.9">CTRL+</text>
<text x="189.4" y="45.9">LA</text>
<text x="194.3" y="44.9">4</text>
<text x="246.8" y="44.9">1</text>
<text x="246.8" y="47.3">2</text>
<text x="29.3" y="49.6">3</text>
<text x="29.3" y="52">4</text>
<text x="107.7" y="52">1</text>
<text x="111.3" y="53">+</text>
<text x="115" y="53">C</text>
<text x="118.9" y="52">4</text>
<text x="173.7" y="49.6">2</text>
<text x="177.3" y="50.7">CTRL-</text>
<text x="189.4" y="50.7">LB</text>
<text x="194.3" y="49.6">3</text>
<text x="246.8" y="49.6">3</text>
<text x="246.8" y="52">4</text>
<text x="29.3" y="54.3">5</text>
<text x="29.3" y="56.7">6</text>
<text x="29.3" y="59">7</text>
<text x="107.7" y="56.7">2</text>
<text x="111.3" y="57.7">-</text>
<text x="115.1" y="57.7">E</text>
<text x="118.9" y="56.7">3</text>
<text x="246.8" y="54.3">5</text>
<text x="246.8" y="56.7">6</text>
<text x="29.3" y="61.4">8</text>
<text x="173.7" y="61.4">1</text>
<text x="177.3" y="62.4">CTRL+</text>
<text x="189.4" y="62.4">LA</text>
<text x="194.3" y="61.4">4</text>
<text x="173.7" y="66.1">2</text>
<text x="177.3" y="67.2">CTRL-</text>
<text x="189.4" y="67.2">LB</text>
<text x="194.3" y="66.1">3</text>
<text x="29.3" y="73.2">1</text>
<text x="29.3" y="75.5">2</text>
<text x="29.3" y="77.9">3</text>
<text x="107.7" y="75.5">1</text>
<text x="111.3" y="76.6">+</text>
<text x="115" y="76.6">C</text>
<text x="118.9" y="75.5">4</text>
<text x="173.7" y="77.9">1</text>
<text x="194.3" y="77.9">4</text>
<text x="29.3" y="80.3">4</text>
<text x="29.3" y="82.6">5</text>
<text x="107.7" y="80.3">2</text>
<text x="111.3" y="81.3">-</text>
<text x="115.1" y="81.3">E</text>
<text x="118.9" y="80.3">3</text>
<text x="173.7" y="82.6">2</text>
<text x="177.3" y="78.9">CTRL+</text>
<text x="177.3" y="83.6">CTRL-</text>
<text x="189.4" y="78.9">LA</text>
<text x="189.4" y="83.7">LB</text>
<text x="194.3" y="82.6">3</text>
<text x="29.3" y="85">6</text>
<text x="29.3" y="87.3">7</text>
<text x="29.3" y="89.7">8</text>
<text x="29.3" y="92">9</text>
<text x="173.7" y="94.4">1</text>
<text x="177.3" y="95.4">CTRL+</text>
<text x="189.4" y="95.4">LA</text>
<text x="194.3" y="94.4">4</text>
<text x="107.7" y="99.1">1</text>
<text x="111.3" y="100.1">+</text>
<text x="115" y="100.1">C</text>
<text x="118.9" y="99.1">4</text>
<text x="173.7" y="99.1">2</text>
<text x="177.3" y="100.1">CTRL-</text>
<text x="189.4" y="100.1">LB</text>
<text x="194.3" y="99.1">3</text>
<text x="107.7" y="103.8">2</text>
<text x="111.3" y="104.9">-</text>
<text x="115.1" y="104.9">E</text>
<text x="118.9" y="103.8">3</text>
<text x="246.8" y="106.2">1</text>
<text x="173.7" y="110.9">1</text>
<text x="177.3" y="111.9">CTRL+</text>
<text x="189.4" y="111.9">LA</text>
<text x="194.3" y="110.9">4</text>
<text x="246.8" y="108.5">2</text>
<text x="246.8" y="110.9">3</text>
<text x="246.8" y="113.2">4</text>
<text x="173.7" y="115.6">2</text>
<text x="177.3" y="116.6">CTRL-</text>
<text x="189.4" y="116.6">LB</text>
<text x="194.3" y="115.6">3</text>
<text x="246.8" y="115.6">5</text>
<text x="246.8" y="118">6</text>
<text x="107.7" y="122.7">1</text>
<text x="111.3" y="123.7">+</text>
<text x="115" y="123.7">C</text>
<text x="118.9" y="122.7">4</text>
<text x="246.8" y="120.3">7</text>
<text x="246.8" y="122.7">8</text>
<text x="246.8" y="125">9</text>
<text x="107.7" y="127.4">2</text>
<text x="111.3" y="128.4">-</text>
<text x="115.1" y="128.4">E</text>
<text x="118.9" y="127.4">3</text>
<text x="173.7" y="127.4">1</text>
<text x="177.3" y="128.4">CTRL+</text>
<text x="189.4" y="128.4">LA</text>
<text x="194.3" y="127.4">4</text>
<text x="245.6" y="127.4">10</text>
<text x="173.7" y="132.1">2</text>
<text x="177.3" y="133.1">CTRL-</text>
<text x="189.4" y="133.1">LB</text>
<text x="194.3" y="132.1">3</text>
<text x="173.7" y="143.9">1</text>
<text x="194.3" y="143.9">4</text>
<text x="107.7" y="146.2">1</text>
<text x="111.3" y="147.3">+</text>
<text x="115" y="147.3">C</text>
<text x="118.9" y="146.2">4</text>
<text x="173.7" y="148.6">2</text>
<text x="177.3" y="144.9">CTRL+</text>
<text x="177.3" y="149.6">CTRL-</text>
<text x="189.4" y="144.9">LA</text>
<text x="189.4" y="149.6">LB</text>
<text x="194.3" y="148.6">3</text>
<text x="107.7" y="151">2</text>
<text x="111.3" y="152">-</text>
<text x="115.1" y="152">E</text>
<text x="118.9" y="151">3</text>
<text x="246.8" y="165.1">1</text>
<text x="246.8" y="167.5">2</text>
<text x="246.8" y="169.8">3</text>
</g>
</svg>
